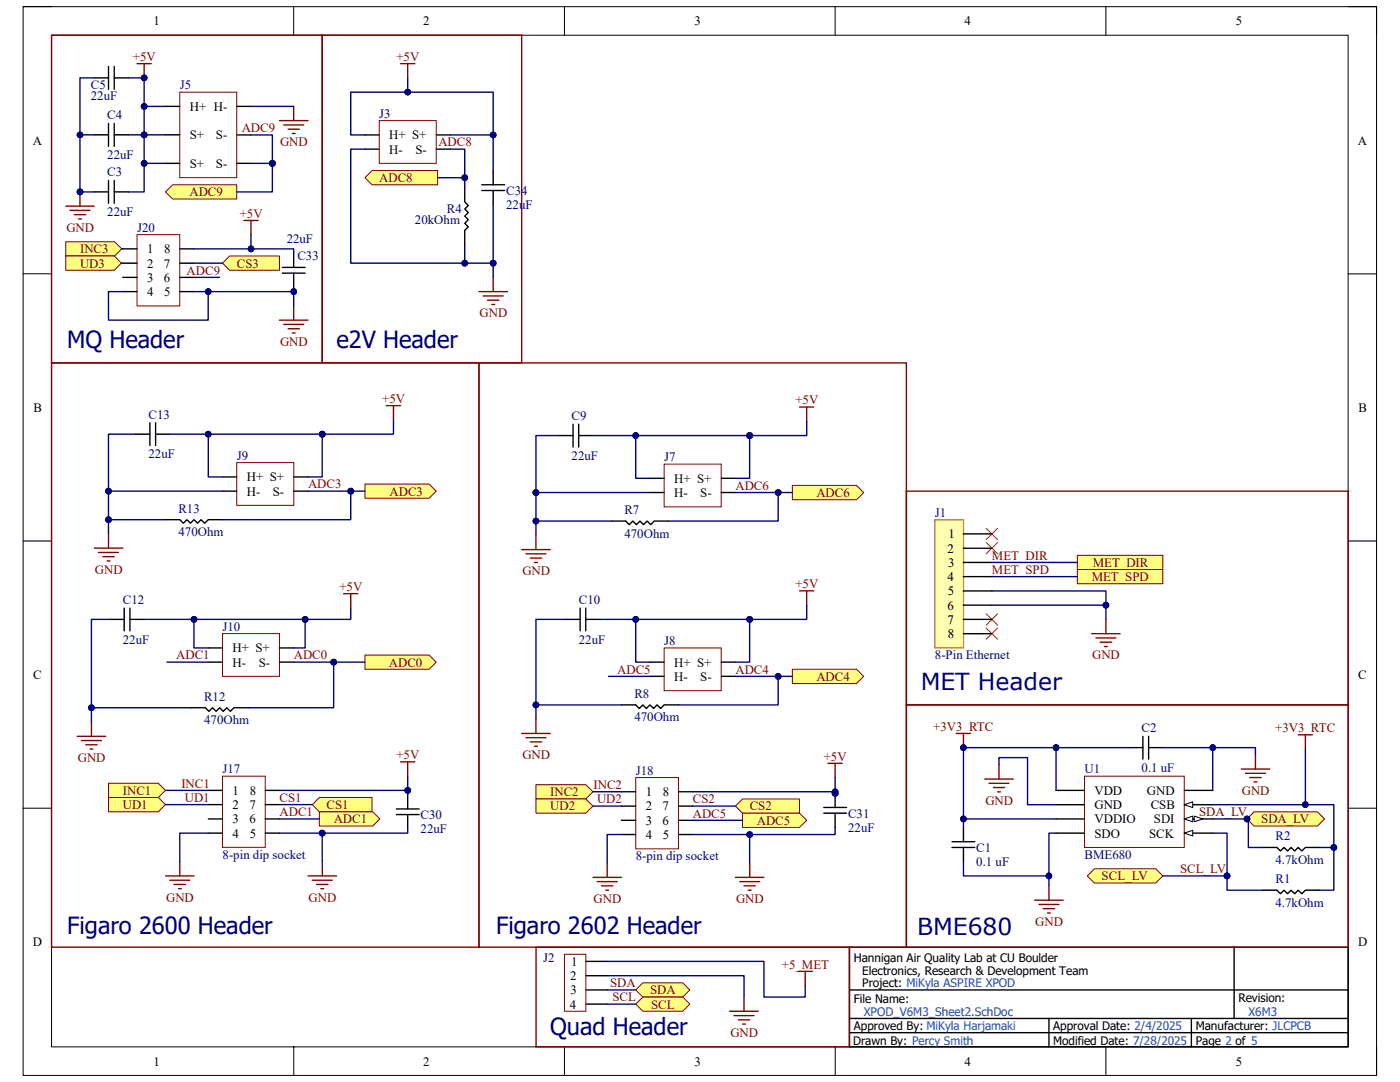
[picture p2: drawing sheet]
<svg xmlns="http://www.w3.org/2000/svg" width="279mm" height="216mm" viewBox="0 0 279 216" stroke-linecap="round" stroke-linejoin="round" font-family="sans-serif">
<path d="M4.6 1.3h270.1v213.3h-270.1z" fill="none" stroke="#000" stroke-width=".2"/>
<path d="M10.3 7h258.7v201.9h-258.7z" fill="#fff"/>
<g fill="none" stroke="#000" stroke-width=".2">
<path d="M4.6 1.3h5.7M10.3 7h258.7v201.9h-258.7zM58.6 1.3v5.7M112.6 1.3v5.7M166.7 1.3v5.7M220.7 1.3v5.7M269 1.3h5.7v5.7M4.6 54.6h5.7M269 54.7h5.7M4.6 107.9h5.7M269 107.9h5.7M4.6 161.3h5.7"/>
<path d="M269 161.3h5.7M58.6 208.9v5.7M112.6 208.9v5.7M166.7 208.9v5.7M220.7 208.9v5.7M274.7 208.9v5.7"/>
</g>
<path d="M169.5 189h99.5v19.9h-99.5zM169.5 197.5h99.5M246.3 189v14.2M169.5 206.1h99.5M169.5 203.2h99.5M209.3 203.2v5.7M237.8 203.2v5.7" fill="none" stroke="#000" stroke-width=".28"/>
<path d="M215 110.8h17.1v2.8h-17.1z" fill="#ffff80"/>
<path d="M215 110.8h17.1v2.8h-17.1z" fill="none" stroke="#800000" stroke-width=".2"/>
<path d="M215 113.6h17.1v2.9h-17.1z" fill="#ffff80"/>
<path d="M215 113.6h17.1v2.9h-17.1zM216.4 154.9h19.9v14.2h-19.9z" fill="none" stroke="#800000" stroke-width=".2"/>
<path d="M180.9 98h88.1v42.7h-88.1zM217.9 126.4h5.6M218.7 127.3h4M219.6 128.1h2.2M220.4 129h.6M220.7 123.6v2.8" fill="none" stroke="#800000" stroke-width=".28"/>
<path d="M236.3 157.7h5.7M236.3 160.6h5.7" fill="none" stroke="#000" stroke-width=".28"/>
<path d="M236.3 160.6l1.7-.6v1.1z" fill="#f8fcff"/>
<path d="M236.3 160.6l1.7-.6v1.1z" fill="none" stroke="#000" stroke-width=".2"/>
<path d="M236.3 163.4h5.7" fill="none" stroke="#000" stroke-width=".28"/>
<path d="M236.3 163.4l1.7-.6v1.2z" fill="#f8fcff"/>
<path d="M236.3 163.4l1.7-.6v1.2z" fill="none" stroke="#000" stroke-width=".2"/>
<path d="M238.3 162.8l1.7 .6-1.7 .6z" fill="#f8fcff"/>
<path d="M238.3 162.8l1.7 .6-1.7 .6z" fill="none" stroke="#000" stroke-width=".2"/>
<path d="M236.3 166.2h5.7" fill="none" stroke="#000" stroke-width=".28"/>
<path d="M236.3 166.2l1.7-.5v1.1z" fill="#f8fcff"/>
<path d="M236.3 166.2l1.7-.5v1.1z" fill="none" stroke="#000" stroke-width=".2"/>
<g fill="none" stroke="#000" stroke-width=".28">
<path d="M210.8 157.7h5.6M225.3 149.2h2.8M228.1 146.9v4.6M229.2 146.9v4.6M229.2 149.2h2.9M190 168h4.5M190 169.1h4.5M192.3 165.1v2.9M192.3 169.1v2.8M210.8 166.2h5.6M210.8 163.4h5.6M210.8 160.6h5.6"/>
<path d="M252 169.1h2.8l.7 .7 .7-.7 .8 .7 .7-.7 .7 .7 .7-.7 .7 .7 .7-.7h2.9M252 177.6h2.8l.7 .7 .7-.7 .8 .7 .7-.7 .7 .7 .7-.7 .7 .7 .7-.7h2.9"/>
</g>
<g fill="none" stroke="#800000" stroke-width=".28">
<path d="M180.9 140.7h88.1v48.3h-88.1zM196.5 155.4h5.7M197.4 156.3h4M198.2 157.1h2.3M199.1 158h.6M199.4 152.6v2.8M247.7 153.5h5.7M248.6 154.3h3.9M249.4 155.2h2.3M250.3 156h.5M250.5 150.6v2.9M206.5 179.6h5.7"/>
<path d="M209.3 176.8v2.8M207.3 180.5h4M208.2 181.3h2.3M209 182.2h.6"/>
</g>
<path d="M250.3 162h12.6l1.5 1.4-1.5 1.4h-12.6l-1.4-1.4z" fill-rule="evenodd" fill="#ffff80"/>
<path d="M250.3 162h12.6l1.5 1.4-1.5 1.4h-12.6l-1.4-1.4z" fill="none" stroke="#800000" stroke-width=".2"/>
<circle cx="248.9" cy="163.4" r=".57" fill="#000080"/>
<circle cx="248.9" cy="163.4" r=".57" fill="none" stroke="#000080" stroke-width=".2"/>
<path d="M217 174.8l1.4-1.4h12.3l1.4 1.4-1.4 1.4h-12.3z" fill-rule="evenodd" fill="#ffff80"/>
<path d="M217 174.8l1.4-1.4h12.3l1.4 1.4-1.4 1.4h-12.3z" fill="none" stroke="#800000" stroke-width=".2"/>
<circle cx="244.9" cy="174.8" r=".57" fill="#000080"/>
<circle cx="244.9" cy="174.8" r=".57" fill="none" stroke="#000080" stroke-width=".2"/>
<path d="M64.3 7h39.8v65.4h-39.8zM95.6 58.2h5.7M96.4 59.1h4M97.3 59.9h2.3M98.4 55.4v2.8M98.1 60.7h.6" fill="none" stroke="#800000" stroke-width=".28"/>
<path d="M72.8 29.8h2.9M72.8 26.9h2.9M87.1 29.8h2.8M87.1 26.9h2.8M92.8 37.4v2.9l.7 .7-.7 .7 .7 .7-.7 .7 .7 .7-.7 .8 .7 .7-.7 .7v2.8M96.2 38h4.5M96.2 36.9h4.5M98.4 34v2.9M98.4 38v2.9" fill="none" stroke="#000" stroke-width=".28"/>
<path d="M75.7 24.1h11.4v8.5h-11.4z" fill="none" stroke="#800000" stroke-width=".2"/>
<path d="M72.8 35.5l1.5-1.5h13v2.9h-13z" fill-rule="evenodd" fill="#ffff80"/>
<path d="M72.8 35.5l1.5-1.5h13v2.9h-13zM47.2 92.3h11.4v8.5h-11.4zM44.4 126.4h11.4v8.6h-11.4zM44.4 154.9h8.5v14.2h-8.5z" fill="none" stroke="#800000" stroke-width=".2"/>
<path d="M10.3 72.4h85.3v116.6h-85.3zM95.6 72.4h85.3v116.6h-85.3z" fill="none" stroke="#800000" stroke-width=".28"/>
<g fill="none" stroke="#000" stroke-width=".28">
<path d="M44.4 98h2.8M44.4 95.2h2.8M58.6 98h2.9M58.6 95.2h2.9M41.6 132.1h2.8M41.6 129.3h2.8M55.8 132.1h2.8M55.8 129.3h2.8M41.6 157.7h2.8M52.9 157.7h2.9M41.6 160.5h2.8M41.6 163.4h2.8"/>
<path d="M41.6 166.2h2.8M52.9 160.5h2.9M52.9 163.4h2.9M52.9 166.2h2.9"/>
</g>
<path d="M72.8 130.7h12.8l1.5 1.4-1.5 1.4h-12.8z" fill-rule="evenodd" fill="#ffff80"/>
<path d="M72.8 130.7h12.8l1.5 1.4-1.5 1.4h-12.8z" fill="none" stroke="#800000" stroke-width=".2"/>
<path d="M21.7 156.3h9.9l1.4 1.4-1.4 1.4h-9.9z" fill-rule="evenodd" fill="#ffff80"/>
<path d="M21.7 156.3h9.9l1.4 1.4-1.4 1.4h-9.9z" fill="none" stroke="#800000" stroke-width=".2"/>
<path d="M21.7 159.1h9.9l1.4 1.4-1.4 1.5h-9.9z" fill-rule="evenodd" fill="#ffff80"/>
<path d="M21.7 159.1h9.9l1.4 1.4-1.4 1.5h-9.9z" fill="none" stroke="#800000" stroke-width=".2"/>
<path d="M63.7 159.1h10.6v2.9h-10.6l-1.4-1.5z" fill-rule="evenodd" fill="#ffff80"/>
<path d="M63.7 159.1h10.6v2.9h-10.6l-1.4-1.5z" fill="none" stroke="#800000" stroke-width=".2"/>
<path d="M63.7 162h10.7l1.4 1.4-1.4 1.4h-10.7z" fill-rule="evenodd" fill="#ffff80"/>
<path d="M63.7 162h10.7l1.4 1.4-1.4 1.4h-10.7z" fill="none" stroke="#800000" stroke-width=".2"/>
<path d="M72.8 96.6h12.8l1.5 1.4-1.5 1.4h-12.8z" fill-rule="evenodd" fill="#ffff80"/>
<path d="M72.8 96.6h12.8l1.5 1.4-1.5 1.4h-12.8zM132.5 92.6h11.4v8.5h-11.4zM132.5 129.3h11.4v8.5h-11.4zM126.9 155.2h8.5v14.2h-8.5z" fill="none" stroke="#800000" stroke-width=".2"/>
<g fill="none" stroke="#000" stroke-width=".28">
<path d="M27.1 86.6h2.8M29.9 84.3v4.6M31.1 84.3v4.6M31.1 86.6h2.8M129.7 98.3h2.8M129.7 95.4h2.8M143.9 98.3h2.9M143.9 95.4h2.9M33 103.7h2.9l.7 .7 .7-.7 .7 .7 .7-.7 .7 .7 .7-.7 .8 .7 .7-.7h2.8M21.9 123.6h2.9M24.8 121.3v4.6M25.9 121.3v4.6"/>
<path d="M25.9 123.6h2.9M129.7 135h2.8M129.7 132.1h2.8M143.9 135h2.9M143.9 132.1h2.9M38.1 141.2h2.9l.7 .7 .7-.7 .7 .7 .7-.7 .8 .7 .7-.7 .7 .7 .7-.7h2.8M81.4 158.6v2.8M124 158h2.9M135.4 158h2.8M79.1 162.5h4.6M79.1 161.4h4.6M81.4 162.5v2.9"/>
<path d="M124 160.8h2.9M124 163.7h2.9M124 166.5h2.9M135.4 160.8h2.8M135.4 163.7h2.8M135.4 166.5h2.8"/>
</g>
<g fill="none" stroke="#800000" stroke-width=".28">
<path d="M18.8 109.4h5.7M19.7 110.2h3.9M20.5 111.1h2.3M21.4 111.9h.5M21.7 106.5v2.9M15.4 146.9h5.7M16.3 147.8h3.9M17.1 148.6h2.3M18 149.5h.5M18.2 144.1v2.8M33 174.8h5.7M33.9 175.6h4"/>
<path d="M34.7 176.5h2.3M35.6 177.3h.6M35.9 171.9v2.9M61.5 174.8h5.7M62.3 175.6h4M63.2 176.5h2.2M64 177.3h.6M64.3 171.9v2.9"/>
</g>
<path d="M158.1 133.5h12.8l1.5 1.5-1.5 1.4h-12.8z" fill-rule="evenodd" fill="#ffff80"/>
<path d="M158.1 133.5h12.8l1.5 1.5-1.5 1.4h-12.8z" fill="none" stroke="#800000" stroke-width=".2"/>
<path d="M107 156.6h9.9l1.4 1.4-1.4 1.4h-9.9z" fill-rule="evenodd" fill="#ffff80"/>
<path d="M107 156.6h9.9l1.4 1.4-1.4 1.4h-9.9z" fill="none" stroke="#800000" stroke-width=".2"/>
<path d="M107 159.4h9.9l1.4 1.4-1.4 1.5h-9.9z" fill-rule="evenodd" fill="#ffff80"/>
<path d="M107 159.4h9.9l1.4 1.4-1.4 1.5h-9.9z" fill="none" stroke="#800000" stroke-width=".2"/>
<path d="M146.8 160.8l1.4-1.4h11.4v2.9h-11.4z" fill-rule="evenodd" fill="#ffff80"/>
<path d="M146.8 160.8l1.4-1.4h11.4v2.9h-11.4z" fill="none" stroke="#800000" stroke-width=".2"/>
<path d="M148.2 162.3h11.4l1.4 1.4-1.4 1.4h-11.4z" fill-rule="evenodd" fill="#ffff80"/>
<path d="M148.2 162.3h11.4l1.4 1.4-1.4 1.4h-11.4z" fill="none" stroke="#800000" stroke-width=".2"/>
<path d="M158.1 96.9h12.8l1.5 1.4-1.5 1.4h-12.8z" fill-rule="evenodd" fill="#ffff80"/>
<path d="M158.1 96.9h12.8l1.5 1.4-1.5 1.4h-12.8z" fill="none" stroke="#800000" stroke-width=".2"/>
<path d="M111.5 86.9h2.9M114.4 84.6v4.6M115.5 84.6v4.6M115.5 86.9h2.8M122 104h2.9l.7 .7 .7-.7 .7 .7 .7-.7 .7 .7 .7-.7 .8 .7 .7-.7h2.8M112.9 123.6h2.9M115.8 121.3v4.6M116.9 121.3v4.6M116.9 123.6h2.9M124 140.7h2.9l.7 .7 .7-.7 .7 .7 .7-.7 .7 .7 .7-.7 .7 .7 .7-.7h2.9" fill="none" stroke="#000" stroke-width=".28"/>
<path d="M104.1 109.7h5.7M105 110.5h3.9M105.8 111.4h2.3M106.7 112.2h.6M107 106.8v2.9M104.1 146.3h5.7M105 147.2h3.9M105.8 148h2.3M106.7 148.9h.6M107 143.5v2.8" fill="none" stroke="#800000" stroke-width=".28"/>
<circle cx="166.7" cy="158.3" r=".57" fill="#000080"/>
<circle cx="166.7" cy="158.3" r=".57" fill="none" stroke="#000080" stroke-width=".2"/>
<path d="M166.7 158.3v2.8M164.4 162.3h4.6M164.4 161.1h4.6M166.7 162.3v2.8" fill="none" stroke="#000" stroke-width=".28"/>
<circle cx="166.7" cy="158.3" r=".57" fill="#000080"/>
<circle cx="166.7" cy="158.3" r=".57" fill="none" stroke="#000080" stroke-width=".2"/>
<g fill="none" stroke="#800000" stroke-width=".28">
<path d="M190.8 146.3h2.9M192.3 146.3v2.9M259.1 146.6h2.8M260.5 146.6v2.9M118.3 175.1h5.7M119.2 175.9h4M120 176.8h2.3M120.9 177.6h.6M121.2 172.2v2.9M146.8 175.1h5.7M147.6 175.9h4M148.5 176.8h2.2"/>
<path d="M149.3 177.6h.6M149.6 172.2v2.9M107 189h62.5v19.9h-62.5zM148.5 198.9v2.9M159.3 193.8h2.8M160.7 193.8v2.9M145.6 201.8h5.7M146.5 202.6h4M147.3 203.5h2.3M148.2 204.3h.6"/>
</g>
<path d="M116.9 191.8h4.3M116.9 194.7h4.3M116.9 197.5h4.3M116.9 200.4h4.3" fill="none" stroke="#000" stroke-width=".28"/>
<path d="M112.6 190.4h4.3v11.4h-4.3z" fill="none" stroke="#800000" stroke-width=".2"/>
<circle cx="192.3" cy="149.2" r=".57" fill="#000080"/>
<circle cx="192.3" cy="149.2" r=".57" fill="none" stroke="#000080" stroke-width=".2"/>
<g fill="none" stroke="#800000" stroke-width=".28">
<path d="M10.3 7h54v65.4h-54zM79.9 12.7h2.9M81.4 12.7v2.8M16 38.3v2.8M13.1 41.1h5.7M14 42h3.9M14.8 42.8h2.3M15.7 43.7h.6M77.1 80.9h2.8M78.5 80.9v2.9M68.6 118.5h2.8M70 118.5v2.8"/>
<path d="M159.6 117.9h2.8M161 117.9v2.9M79.9 152h2.9M81.4 152v2.9M165.2 152.3h2.9M166.7 152.3v2.9"/>
</g>
<g fill="none" stroke="#000" stroke-width=".28">
<path d="M18.8 15.5h2.9M21.7 13.3v4.5M22.8 13.3v4.5M22.8 15.5h2.8M18.8 26.9h2.9M18.8 38.3h2.9M21.7 24.6v4.6M21.7 36v4.6M22.8 26.9h2.8M22.8 24.6v4.6M22.8 36v4.6M22.8 38.3h2.8"/>
<path d="M33 21.2h2.9M33 26.9h2.9M33 32.6h2.9M47.2 21.2h2.9M47.2 32.6h2.9M47.2 26.9h2.9"/>
</g>
<path d="M35.9 18.4h11.3v17.1h-11.3z" fill="none" stroke="#800000" stroke-width=".2"/>
<circle cx="16" cy="38.3" r=".57" fill="#000080"/>
<circle cx="16" cy="38.3" r=".57" fill="none" stroke="#000080" stroke-width=".2"/>
<path d="M33 38.3l1.5-1.4h12.7v2.8h-12.7z" fill-rule="evenodd" fill="#ffff80"/>
<path d="M33 38.3l1.5-1.4h12.7v2.8h-12.7z" fill="none" stroke="#800000" stroke-width=".2"/>
<path d="M27.3 12.7h2.9M28.8 12.7v2.8M55.8 24.1h5.7M56.6 24.9h4M57.5 25.8h2.3M58.3 26.6h.6M58.6 21.2v2.9" fill="none" stroke="#800000" stroke-width=".28"/>
<circle cx="28.8" cy="15.5" r=".57" fill="#000080"/>
<circle cx="28.8" cy="15.5" r=".57" fill="none" stroke="#000080" stroke-width=".2"/>
<path d="M27.3 46.8h8.6v14.2h-8.6z" fill="none" stroke="#800000" stroke-width=".2"/>
<path d="M24.5 49.7h2.8M24.5 52.5h2.8M24.5 55.4h2.8M24.5 58.2h2.8M35.9 49.7h2.8M35.9 52.5h2.8M35.9 55.4h2.8M35.9 58.2h2.8" fill="none" stroke="#000" stroke-width=".28"/>
<path d="M55.8 63.9h5.7M56.6 64.7h4M57.5 65.6h2.3M58.3 66.4h.6M58.6 61v2.9" fill="none" stroke="#800000" stroke-width=".28"/>
<path d="M45.8 51.1h10v2.8h-10l-1.4-1.4z" fill-rule="evenodd" fill="#ffff80"/>
<path d="M45.8 51.1h10v2.8h-10l-1.4-1.4z" fill="none" stroke="#800000" stroke-width=".2"/>
<path d="M13.1 48.2h9.8l1.4 1.5-1.4 1.4h-9.8z" fill-rule="evenodd" fill="#ffff80"/>
<path d="M13.1 48.2h9.8l1.4 1.5-1.4 1.4h-9.8z" fill="none" stroke="#800000" stroke-width=".2"/>
<path d="M13.1 51.1h9.7l1.4 1.4-1.4 1.4h-9.7z" fill-rule="evenodd" fill="#ffff80"/>
<path d="M13.1 51.1h9.7l1.4 1.4-1.4 1.4h-9.7z" fill="none" stroke="#800000" stroke-width=".2"/>
<path d="M48.7 44h2.8M50.1 44v2.8M159.6 81.2h2.8M161 81.2v2.9" fill="none" stroke="#800000" stroke-width=".28"/>
<path d="M56.3 53.4h4.6M56.3 54.5h4.6M58.6 50.5v2.9M58.6 54.5v2.8" fill="none" stroke="#000" stroke-width=".28"/>
<path d="M196.8 105.4l2.3 2.3M196.8 108.2l2.3 2.3M199.1 105.4l-2.3 2.3M199.1 108.2l-2.3 2.3M196.8 125.3l2.3 2.3M196.8 122.5l2.3 2.2M199.1 125.3l-2.3 2.3M199.1 122.5l-2.3 2.2" fill="none" stroke="#f00" stroke-width=".2"/>
<path d="M186.6 103.7h5.7v25.6h-5.7z" fill="#ffffb0"/>
<path d="M186.6 103.7h5.7v25.6h-5.7z" fill="none" stroke="#bf9000" stroke-width=".28"/>
<path d="M192.3 106.5h5.7M192.3 109.4h5.7M192.3 112.2h5.7M192.3 115.1h5.7M192.3 117.9h5.7M192.3 120.8h5.7M192.3 123.6h5.7M192.3 126.4h5.7" fill="none" stroke="#000" stroke-width=".28"/>
<path d="M126.9 197.5l1.4-1.4h7.9l1.5 1.4-1.5 1.4h-7.9z" fill-rule="evenodd" fill="#ffff80"/>
<path d="M126.9 197.5l1.4-1.4h7.9l1.5 1.4-1.5 1.4h-7.9z" fill="none" stroke="#800000" stroke-width=".2"/>
<path d="M126.9 200.4l1.4-1.5h7.9l1.5 1.5-1.5 1.4h-7.9z" fill-rule="evenodd" fill="#ffff80"/>
<path d="M126.9 200.4l1.4-1.5h7.9l1.5 1.5-1.5 1.4h-7.9z" fill="none" stroke="#800000" stroke-width=".2"/>
<path d="M64.3 86.6v8.6h-2.8M33.3 132.1h8.3" fill="none" stroke="#000080" stroke-width=".28"/>
<circle cx="64.3" cy="86.6" r=".57" fill="#000080"/>
<circle cx="64.3" cy="86.6" r=".57" fill="none" stroke="#000080" stroke-width=".2"/>
<path d="M64.3 86.6h-22.7v8.6h2.8" fill="none" stroke="#000080" stroke-width=".28"/>
<circle cx="41.6" cy="86.6" r=".57" fill="#000080"/>
<circle cx="41.6" cy="86.6" r=".57" fill="none" stroke="#000080" stroke-width=".2"/>
<circle cx="64.3" cy="86.6" r=".57" fill="#000080"/>
<circle cx="64.3" cy="86.6" r=".57" fill="none" stroke="#000080" stroke-width=".2"/>
<path d="M41.6 129.3h-2.9v-5.7h22.2v5.7h-2.3" fill="none" stroke="#000080" stroke-width=".28"/>
<circle cx="60.9" cy="123.6" r=".57" fill="#000080"/>
<circle cx="60.9" cy="123.6" r=".57" fill="none" stroke="#000080" stroke-width=".2"/>
<circle cx="38.7" cy="123.6" r=".57" fill="#000080"/>
<circle cx="38.7" cy="123.6" r=".57" fill="none" stroke="#000080" stroke-width=".2"/>
<path d="M38.1 141.2h-19.9v2.9" fill="none" stroke="#000080" stroke-width=".28"/>
<circle cx="18.2" cy="141.2" r=".57" fill="#000080"/>
<circle cx="18.2" cy="141.2" r=".57" fill="none" stroke="#000080" stroke-width=".2"/>
<path d="M33 157.7h8.6M33 160.5h8.6M41.6 166.2h-5.7v5.7M55.8 166.2h8.5v5.7" fill="none" stroke="#000080" stroke-width=".28"/>
<circle cx="64.3" cy="166.2" r=".57" fill="#000080"/>
<circle cx="64.3" cy="166.2" r=".57" fill="none" stroke="#000080" stroke-width=".2"/>
<path d="M149.6 86.9v8.5h-2.8M121.5 135h8.2M55.8 163.4h7.9M55.8 160.5h6.5" fill="none" stroke="#000080" stroke-width=".28"/>
<circle cx="149.6" cy="86.9" r=".57" fill="#000080"/>
<circle cx="149.6" cy="86.9" r=".57" fill="none" stroke="#000080" stroke-width=".2"/>
<path d="M149.6 86.9h-22.7v8.5h2.8" fill="none" stroke="#000080" stroke-width=".28"/>
<circle cx="126.9" cy="86.9" r=".57" fill="#000080"/>
<circle cx="126.9" cy="86.9" r=".57" fill="none" stroke="#000080" stroke-width=".2"/>
<circle cx="149.6" cy="86.9" r=".57" fill="#000080"/>
<circle cx="149.6" cy="86.9" r=".57" fill="none" stroke="#000080" stroke-width=".2"/>
<path d="M129.7 132.1h-2.8v-8.5h22.7v8.5h-2.8" fill="none" stroke="#000080" stroke-width=".28"/>
<circle cx="149.6" cy="123.6" r=".57" fill="#000080"/>
<circle cx="149.6" cy="123.6" r=".57" fill="none" stroke="#000080" stroke-width=".2"/>
<circle cx="126.9" cy="123.6" r=".57" fill="#000080"/>
<circle cx="126.9" cy="123.6" r=".57" fill="none" stroke="#000080" stroke-width=".2"/>
<path d="M119.8 123.6h7.1" fill="none" stroke="#000080" stroke-width=".28"/>
<circle cx="126.9" cy="123.6" r=".57" fill="#000080"/>
<circle cx="126.9" cy="123.6" r=".57" fill="none" stroke="#000080" stroke-width=".2"/>
<path d="M118.3 158h5.7M118.3 160.8h5.7M124 166.5h-2.8v5.7M138.2 166.5h11.4v5.7" fill="none" stroke="#000080" stroke-width=".28"/>
<circle cx="149.6" cy="166.5" r=".57" fill="#000080"/>
<circle cx="149.6" cy="166.5" r=".57" fill="none" stroke="#000080" stroke-width=".2"/>
<path d="M138.2 158h28.5v.6M138.2 160.8h8.6M138.2 163.7h10" fill="none" stroke="#000080" stroke-width=".28"/>
<circle cx="166.7" cy="158.3" r=".57" fill="#000080"/>
<circle cx="166.7" cy="158.3" r=".57" fill="none" stroke="#000080" stroke-width=".2"/>
<circle cx="166.7" cy="158" r=".57" fill="#000080"/>
<circle cx="166.7" cy="158" r=".57" fill="none" stroke="#000080" stroke-width=".2"/>
<path d="M146.8 135h8.5" fill="none" stroke="#000080" stroke-width=".28"/>
<circle cx="155.3" cy="135" r=".57" fill="#000080"/>
<circle cx="155.3" cy="135" r=".57" fill="none" stroke="#000080" stroke-width=".2"/>
<path d="M158.1 135h-2.8v5.7h-19.9" fill="none" stroke="#000080" stroke-width=".28"/>
<circle cx="155.3" cy="135" r=".57" fill="#000080"/>
<circle cx="155.3" cy="135" r=".57" fill="none" stroke="#000080" stroke-width=".2"/>
<path d="M161 120.8v2.8h-11.4M121.2 194.7h27.3v4.2M121.2 191.8h31.3v7.1h8.2v-2.2M121.2 197.5h5.7M121.2 200.4h5.7" fill="none" stroke="#000080" stroke-width=".28"/>
<circle cx="149.6" cy="123.6" r=".57" fill="#000080"/>
<circle cx="149.6" cy="123.6" r=".57" fill="none" stroke="#000080" stroke-width=".2"/>
<path d="M166.7 155.2v2.8" fill="none" stroke="#000080" stroke-width=".28"/>
<circle cx="166.7" cy="158" r=".57" fill="#000080"/>
<circle cx="166.7" cy="158" r=".57" fill="none" stroke="#000080" stroke-width=".2"/>
<path d="M107 140.7h17" fill="none" stroke="#000080" stroke-width=".28"/>
<circle cx="107" cy="140.7" r=".57" fill="#000080"/>
<circle cx="107" cy="140.7" r=".57" fill="none" stroke="#000080" stroke-width=".2"/>
<path d="M78.5 83.8v2.8h-14.2" fill="none" stroke="#000080" stroke-width=".28"/>
<circle cx="64.3" cy="86.6" r=".57" fill="#000080"/>
<circle cx="64.3" cy="86.6" r=".57" fill="none" stroke="#000080" stroke-width=".2"/>
<path d="M70 121.3v2.3h-9.1" fill="none" stroke="#000080" stroke-width=".28"/>
<circle cx="60.9" cy="123.6" r=".57" fill="#000080"/>
<circle cx="60.9" cy="123.6" r=".57" fill="none" stroke="#000080" stroke-width=".2"/>
<path d="M55.8 157.7h25.6" fill="none" stroke="#000080" stroke-width=".28"/>
<circle cx="81.4" cy="157.7" r=".57" fill="#000080"/>
<circle cx="81.4" cy="157.7" r=".57" fill="none" stroke="#000080" stroke-width=".2"/>
<path d="M28.8 123.6h9.9" fill="none" stroke="#000080" stroke-width=".28"/>
<circle cx="38.7" cy="123.6" r=".57" fill="#000080"/>
<circle cx="38.7" cy="123.6" r=".57" fill="none" stroke="#000080" stroke-width=".2"/>
<path d="M28.8 32.6h4.2M50.1 21.2h8.5" fill="none" stroke="#000080" stroke-width=".28"/>
<circle cx="28.8" cy="32.6" r=".57" fill="#000080"/>
<circle cx="28.8" cy="32.6" r=".57" fill="none" stroke="#000080" stroke-width=".2"/>
<path d="M28.8 26.9h4.2" fill="none" stroke="#000080" stroke-width=".28"/>
<circle cx="28.8" cy="26.9" r=".57" fill="#000080"/>
<circle cx="28.8" cy="26.9" r=".57" fill="none" stroke="#000080" stroke-width=".2"/>
<path d="M28.8 21.2h4.2" fill="none" stroke="#000080" stroke-width=".28"/>
<circle cx="28.8" cy="21.2" r=".57" fill="#000080"/>
<circle cx="28.8" cy="21.2" r=".57" fill="none" stroke="#000080" stroke-width=".2"/>
<path d="M16 26.9h2.8" fill="none" stroke="#000080" stroke-width=".28"/>
<circle cx="16" cy="26.9" r=".56" fill="#000080"/>
<circle cx="16" cy="26.9" r=".56" fill="none" stroke="#000080" stroke-width=".2"/>
<path d="M16 38.3h2.8" fill="none" stroke="#000080" stroke-width=".28"/>
<circle cx="16" cy="38.3" r=".57" fill="#000080"/>
<circle cx="16" cy="38.3" r=".57" fill="none" stroke="#000080" stroke-width=".2"/>
<path d="M50.1 32.6h4.3" fill="none" stroke="#000080" stroke-width=".28"/>
<circle cx="54.4" cy="32.6" r=".57" fill="#000080"/>
<circle cx="54.4" cy="32.6" r=".57" fill="none" stroke="#000080" stroke-width=".2"/>
<path d="M24.2 52.5h.3M24.5 58.2h-2.8v5.7h19.9v-5.7M38.7 52.5h5.7" fill="none" stroke="#000080" stroke-width=".28"/>
<circle cx="41.6" cy="58.2" r=".57" fill="#000080"/>
<circle cx="41.6" cy="58.2" r=".57" fill="none" stroke="#000080" stroke-width=".2"/>
<path d="M58.6 57.3v.9" fill="none" stroke="#000080" stroke-width=".28"/>
<circle cx="58.6" cy="58.2" r=".57" fill="#000080"/>
<circle cx="58.6" cy="58.2" r=".57" fill="none" stroke="#000080" stroke-width=".2"/>
<path d="M50.1 46.8v2.9" fill="none" stroke="#000080" stroke-width=".28"/>
<circle cx="50.1" cy="49.7" r=".57" fill="#000080"/>
<circle cx="50.1" cy="49.7" r=".57" fill="none" stroke="#000080" stroke-width=".2"/>
<path d="M89.9 26.9h8.5" fill="none" stroke="#000080" stroke-width=".28"/>
<circle cx="98.4" cy="26.9" r=".57" fill="#000080"/>
<circle cx="98.4" cy="26.9" r=".57" fill="none" stroke="#000080" stroke-width=".2"/>
<path d="M81.4 15.5v2.9" fill="none" stroke="#000080" stroke-width=".28"/>
<circle cx="81.4" cy="18.4" r=".57" fill="#000080"/>
<circle cx="81.4" cy="18.4" r=".57" fill="none" stroke="#000080" stroke-width=".2"/>
<path d="M72.8 26.9h-2.8v-8.5h28.4v15.6" fill="none" stroke="#000080" stroke-width=".28"/>
<circle cx="98.4" cy="26.9" r=".57" fill="#000080"/>
<circle cx="98.4" cy="26.9" r=".57" fill="none" stroke="#000080" stroke-width=".2"/>
<circle cx="81.4" cy="18.4" r=".57" fill="#000080"/>
<circle cx="81.4" cy="18.4" r=".57" fill="none" stroke="#000080" stroke-width=".2"/>
<path d="M18.8 15.5h-2.8v22.8" fill="none" stroke="#000080" stroke-width=".28"/>
<circle cx="16" cy="26.9" r=".56" fill="#000080"/>
<circle cx="16" cy="26.9" r=".56" fill="none" stroke="#000080" stroke-width=".2"/>
<circle cx="16" cy="38.3" r=".57" fill="#000080"/>
<circle cx="16" cy="38.3" r=".57" fill="none" stroke="#000080" stroke-width=".2"/>
<path d="M38.7 55.4h5.1M38.7 58.2h19.9v2.8" fill="none" stroke="#000080" stroke-width=".28"/>
<circle cx="41.6" cy="58.2" r=".57" fill="#000080"/>
<circle cx="41.6" cy="58.2" r=".57" fill="none" stroke="#000080" stroke-width=".2"/>
<circle cx="58.6" cy="58.2" r=".57" fill="#000080"/>
<circle cx="58.6" cy="58.2" r=".57" fill="none" stroke="#000080" stroke-width=".2"/>
<path d="M263.4 169.1h2.8" fill="none" stroke="#000080" stroke-width=".28"/>
<circle cx="266.2" cy="169.1" r=".57" fill="#000080"/>
<circle cx="266.2" cy="169.1" r=".57" fill="none" stroke="#000080" stroke-width=".2"/>
<path d="M242 160.6h24.2v17h-2.8" fill="none" stroke="#000080" stroke-width=".28"/>
<circle cx="260.5" cy="160.6" r=".56" fill="#000080"/>
<circle cx="260.5" cy="160.6" r=".56" fill="none" stroke="#000080" stroke-width=".2"/>
<circle cx="266.2" cy="169.1" r=".57" fill="#000080"/>
<circle cx="266.2" cy="169.1" r=".57" fill="none" stroke="#000080" stroke-width=".2"/>
<path d="M54.4 32.6v5.7h-7.2" fill="none" stroke="#000080" stroke-width=".28"/>
<circle cx="54.4" cy="32.6" r=".57" fill="#000080"/>
<circle cx="54.4" cy="32.6" r=".57" fill="none" stroke="#000080" stroke-width=".2"/>
<path d="M87.3 35.5h5.5v1.9" fill="none" stroke="#000080" stroke-width=".28"/>
<circle cx="92.7" cy="35.5" r=".57" fill="#000080"/>
<circle cx="92.7" cy="35.5" r=".57" fill="none" stroke="#000080" stroke-width=".2"/>
<path d="M72.8 29.8h-2.8v22.7h22.8v-3.7" fill="none" stroke="#000080" stroke-width=".28"/>
<circle cx="92.7" cy="52.5" r=".57" fill="#000080"/>
<circle cx="92.7" cy="52.5" r=".57" fill="none" stroke="#000080" stroke-width=".2"/>
<path d="M98.4 52.5v2.9" fill="none" stroke="#000080" stroke-width=".28"/>
<circle cx="98.4" cy="52.5" r=".57" fill="#000080"/>
<circle cx="98.4" cy="52.5" r=".57" fill="none" stroke="#000080" stroke-width=".2"/>
<path d="M50.1 26.9h4.3v5.7" fill="none" stroke="#000080" stroke-width=".28"/>
<circle cx="54.4" cy="32.6" r=".57" fill="#000080"/>
<circle cx="54.4" cy="32.6" r=".57" fill="none" stroke="#000080" stroke-width=".2"/>
<path d="M89.9 29.8h2.9v5.7" fill="none" stroke="#000080" stroke-width=".28"/>
<circle cx="92.7" cy="35.5" r=".57" fill="#000080"/>
<circle cx="92.7" cy="35.5" r=".57" fill="none" stroke="#000080" stroke-width=".2"/>
<path d="M58.6 132.1h8" fill="none" stroke="#000080" stroke-width=".28"/>
<circle cx="66.6" cy="132.1" r=".57" fill="#000080"/>
<circle cx="66.6" cy="132.1" r=".57" fill="none" stroke="#000080" stroke-width=".2"/>
<path d="M72.8 132.1h-6.2v9.1h-17.1" fill="none" stroke="#000080" stroke-width=".28"/>
<circle cx="66.6" cy="132.1" r=".57" fill="#000080"/>
<circle cx="66.6" cy="132.1" r=".57" fill="none" stroke="#000080" stroke-width=".2"/>
<path d="M107 98.3h22.7" fill="none" stroke="#000080" stroke-width=".28"/>
<circle cx="106.9" cy="98.3" r=".57" fill="#000080"/>
<circle cx="106.9" cy="98.3" r=".57" fill="none" stroke="#000080" stroke-width=".2"/>
<path d="M155.3 98.3h2.8" fill="none" stroke="#000080" stroke-width=".28"/>
<circle cx="155.3" cy="98.3" r=".57" fill="#000080"/>
<circle cx="155.3" cy="98.3" r=".57" fill="none" stroke="#000080" stroke-width=".2"/>
<path d="M146.8 98.3h8.5v5.7h-21.9" fill="none" stroke="#000080" stroke-width=".28"/>
<circle cx="155.3" cy="98.3" r=".57" fill="#000080"/>
<circle cx="155.3" cy="98.3" r=".57" fill="none" stroke="#000080" stroke-width=".2"/>
<path d="M161 84.1v2.8h-11.4" fill="none" stroke="#000080" stroke-width=".28"/>
<circle cx="149.6" cy="86.9" r=".57" fill="#000080"/>
<circle cx="149.6" cy="86.9" r=".57" fill="none" stroke="#000080" stroke-width=".2"/>
<path d="M107 104h15" fill="none" stroke="#000080" stroke-width=".28"/>
<circle cx="107" cy="104" r=".57" fill="#000080"/>
<circle cx="107" cy="104" r=".57" fill="none" stroke="#000080" stroke-width=".2"/>
<path d="M107 98.3v8.5" fill="none" stroke="#000080" stroke-width=".28"/>
<circle cx="107" cy="104" r=".57" fill="#000080"/>
<circle cx="107" cy="104" r=".57" fill="none" stroke="#000080" stroke-width=".2"/>
<circle cx="106.9" cy="98.3" r=".57" fill="#000080"/>
<circle cx="106.9" cy="98.3" r=".57" fill="none" stroke="#000080" stroke-width=".2"/>
<path d="M21.7 98h22.7" fill="none" stroke="#000080" stroke-width=".28"/>
<circle cx="21.7" cy="98" r=".57" fill="#000080"/>
<circle cx="21.7" cy="98" r=".57" fill="none" stroke="#000080" stroke-width=".2"/>
<path d="M72.8 98h-2.8v5.7h-25.6" fill="none" stroke="#000080" stroke-width=".28"/>
<circle cx="70" cy="98" r=".57" fill="#000080"/>
<circle cx="70" cy="98" r=".57" fill="none" stroke="#000080" stroke-width=".2"/>
<path d="M61.5 98h8.5" fill="none" stroke="#000080" stroke-width=".28"/>
<circle cx="70" cy="98" r=".57" fill="#000080"/>
<circle cx="70" cy="98" r=".57" fill="none" stroke="#000080" stroke-width=".2"/>
<path d="M21.7 103.7h11.3" fill="none" stroke="#000080" stroke-width=".28"/>
<circle cx="21.7" cy="103.7" r=".57" fill="#000080"/>
<circle cx="21.7" cy="103.7" r=".57" fill="none" stroke="#000080" stroke-width=".2"/>
<path d="M242 149.2v8.5" fill="none" stroke="#000080" stroke-width=".28"/>
<circle cx="242" cy="149.2" r=".57" fill="#000080"/>
<circle cx="242" cy="149.2" r=".57" fill="none" stroke="#000080" stroke-width=".2"/>
<path d="M210.8 149.2v8.5" fill="none" stroke="#000080" stroke-width=".28"/>
<circle cx="210.8" cy="149.2" r=".57" fill="#000080"/>
<circle cx="210.8" cy="149.2" r=".57" fill="none" stroke="#000080" stroke-width=".2"/>
<path d="M199.4 152.6v-1.4h5.7v9.4h5.7M210.8 166.2h-1.5v8.6" fill="none" stroke="#000080" stroke-width=".28"/>
<circle cx="209.3" cy="174.8" r=".57" fill="#000080"/>
<circle cx="209.3" cy="174.8" r=".57" fill="none" stroke="#000080" stroke-width=".2"/>
<path d="M192.3 171.9v2.9h17v2" fill="none" stroke="#000080" stroke-width=".28"/>
<circle cx="209.3" cy="174.8" r=".57" fill="#000080"/>
<circle cx="209.3" cy="174.8" r=".57" fill="none" stroke="#000080" stroke-width=".2"/>
<path d="M98.4 40.9v11.6h-5.6" fill="none" stroke="#000080" stroke-width=".28"/>
<circle cx="98.4" cy="52.5" r=".57" fill="#000080"/>
<circle cx="98.4" cy="52.5" r=".57" fill="none" stroke="#000080" stroke-width=".2"/>
<circle cx="92.7" cy="52.5" r=".57" fill="#000080"/>
<circle cx="92.7" cy="52.5" r=".57" fill="none" stroke="#000080" stroke-width=".2"/>
<path d="M111.5 86.9h-4.5v11.4" fill="none" stroke="#000080" stroke-width=".28"/>
<circle cx="106.9" cy="98.3" r=".57" fill="#000080"/>
<circle cx="106.9" cy="98.3" r=".57" fill="none" stroke="#000080" stroke-width=".2"/>
<path d="M118.3 86.9h8.6" fill="none" stroke="#000080" stroke-width=".28"/>
<circle cx="126.9" cy="86.9" r=".57" fill="#000080"/>
<circle cx="126.9" cy="86.9" r=".57" fill="none" stroke="#000080" stroke-width=".2"/>
<path d="M112.9 123.6h-5.9v19.9" fill="none" stroke="#000080" stroke-width=".28"/>
<circle cx="107" cy="140.7" r=".57" fill="#000080"/>
<circle cx="107" cy="140.7" r=".57" fill="none" stroke="#000080" stroke-width=".2"/>
<path d="M166.7 165.1v1.4h-17.1" fill="none" stroke="#000080" stroke-width=".28"/>
<circle cx="149.6" cy="166.5" r=".57" fill="#000080"/>
<circle cx="149.6" cy="166.5" r=".57" fill="none" stroke="#000080" stroke-width=".2"/>
<path d="M192.3 163.4v1.7" fill="none" stroke="#000080" stroke-width=".28"/>
<circle cx="192.3" cy="163.4" r=".57" fill="#000080"/>
<circle cx="192.3" cy="163.4" r=".57" fill="none" stroke="#000080" stroke-width=".2"/>
<path d="M225.3 149.2h-33v14.2h18.5" fill="none" stroke="#000080" stroke-width=".28"/>
<circle cx="192.3" cy="163.4" r=".57" fill="#000080"/>
<circle cx="192.3" cy="163.4" r=".57" fill="none" stroke="#000080" stroke-width=".2"/>
<circle cx="192.3" cy="149.2" r=".57" fill="#000080"/>
<circle cx="192.3" cy="149.2" r=".57" fill="none" stroke="#000080" stroke-width=".2"/>
<circle cx="210.8" cy="149.2" r=".57" fill="#000080"/>
<circle cx="210.8" cy="149.2" r=".57" fill="none" stroke="#000080" stroke-width=".2"/>
<path d="M232.1 149.2h18.4v1.4" fill="none" stroke="#000080" stroke-width=".28"/>
<circle cx="242" cy="149.2" r=".57" fill="#000080"/>
<circle cx="242" cy="149.2" r=".57" fill="none" stroke="#000080" stroke-width=".2"/>
<path d="M81.4 165.4v.8h-17.1" fill="none" stroke="#000080" stroke-width=".28"/>
<circle cx="64.3" cy="166.2" r=".57" fill="#000080"/>
<circle cx="64.3" cy="166.2" r=".57" fill="none" stroke="#000080" stroke-width=".2"/>
<path d="M21.9 123.6h-3.7v17.6" fill="none" stroke="#000080" stroke-width=".28"/>
<circle cx="18.2" cy="141.2" r=".57" fill="#000080"/>
<circle cx="18.2" cy="141.2" r=".57" fill="none" stroke="#000080" stroke-width=".2"/>
<path d="M27.1 86.6h-5.4v19.9" fill="none" stroke="#000080" stroke-width=".28"/>
<circle cx="21.7" cy="103.7" r=".57" fill="#000080"/>
<circle cx="21.7" cy="103.7" r=".57" fill="none" stroke="#000080" stroke-width=".2"/>
<circle cx="21.7" cy="98" r=".57" fill="#000080"/>
<circle cx="21.7" cy="98" r=".57" fill="none" stroke="#000080" stroke-width=".2"/>
<path d="M33.9 86.6h7.7" fill="none" stroke="#000080" stroke-width=".28"/>
<circle cx="41.6" cy="86.6" r=".57" fill="#000080"/>
<circle cx="41.6" cy="86.6" r=".57" fill="none" stroke="#000080" stroke-width=".2"/>
<path d="M38.7 49.7h19.9v.8" fill="none" stroke="#000080" stroke-width=".28"/>
<circle cx="50.1" cy="49.7" r=".57" fill="#000080"/>
<circle cx="50.1" cy="49.7" r=".57" fill="none" stroke="#000080" stroke-width=".2"/>
<path d="M25.6 26.9h3.2v11.4h-3.2" fill="none" stroke="#000080" stroke-width=".28"/>
<circle cx="28.8" cy="32.6" r=".57" fill="#000080"/>
<circle cx="28.8" cy="32.6" r=".57" fill="none" stroke="#000080" stroke-width=".2"/>
<circle cx="28.8" cy="26.9" r=".57" fill="#000080"/>
<circle cx="28.8" cy="26.9" r=".57" fill="none" stroke="#000080" stroke-width=".2"/>
<path d="M25.6 15.5h3.2v11.4" fill="none" stroke="#000080" stroke-width=".28"/>
<circle cx="28.8" cy="15.5" r=".57" fill="#000080"/>
<circle cx="28.8" cy="15.5" r=".57" fill="none" stroke="#000080" stroke-width=".2"/>
<circle cx="28.8" cy="21.2" r=".57" fill="#000080"/>
<circle cx="28.8" cy="21.2" r=".57" fill="none" stroke="#000080" stroke-width=".2"/>
<circle cx="28.8" cy="26.9" r=".57" fill="#000080"/>
<circle cx="28.8" cy="26.9" r=".57" fill="none" stroke="#000080" stroke-width=".2"/>
<path d="M81.4 154.9v3.7" fill="none" stroke="#000080" stroke-width=".28"/>
<circle cx="81.4" cy="157.7" r=".57" fill="#000080"/>
<circle cx="81.4" cy="157.7" r=".57" fill="none" stroke="#000080" stroke-width=".2"/>
<path d="M24.3 49.7h.2M198 117.9h22.7v2.9M198 115.1h17" fill="none" stroke="#000080" stroke-width=".28"/>
<circle cx="220.7" cy="120.8" r=".57" fill="#000080"/>
<circle cx="220.7" cy="120.8" r=".57" fill="none" stroke="#000080" stroke-width=".2"/>
<path d="M198 120.8h22.7v2.8" fill="none" stroke="#000080" stroke-width=".28"/>
<circle cx="220.7" cy="120.8" r=".57" fill="#000080"/>
<circle cx="220.7" cy="120.8" r=".57" fill="none" stroke="#000080" stroke-width=".2"/>
<path d="M198 112.2h17M260.5 149.5v11.1" fill="none" stroke="#000080" stroke-width=".28"/>
<circle cx="260.5" cy="160.6" r=".56" fill="#000080"/>
<circle cx="260.5" cy="160.6" r=".56" fill="none" stroke="#000080" stroke-width=".2"/>
<path d="M232.1 174.8h12.8" fill="none" stroke="#000080" stroke-width=".28"/>
<circle cx="244.9" cy="174.8" r=".57" fill="#000080"/>
<circle cx="244.9" cy="174.8" r=".57" fill="none" stroke="#000080" stroke-width=".2"/>
<path d="M242 166.2h2.9v11.4h7.1" fill="none" stroke="#000080" stroke-width=".28"/>
<circle cx="244.9" cy="174.8" r=".57" fill="#000080"/>
<circle cx="244.9" cy="174.8" r=".57" fill="none" stroke="#000080" stroke-width=".2"/>
<path d="M242 163.4h7.1v5.7h2.9" fill="none" stroke="#000080" stroke-width=".28"/>
<circle cx="248.9" cy="163.4" r=".57" fill="#000080"/>
<circle cx="248.9" cy="163.4" r=".57" fill="none" stroke="#000080" stroke-width=".2"/>
<g font-size="4.7" fill="#000080">
<text x="13.4" y="69.5">MQ Header</text>
<text x="67.2" y="69.5">e2V Header</text>
<text x="183.7" y="137.7">MET Header</text>
<text x="13.4" y="186.3">Figaro 2600 Header</text>
<text x="99" y="186.3">Figaro 2602 Header</text>
<text x="183" y="186.6">BME680</text>
<text x="109.8" y="206.5">Quad Header</text>
</g>
<g font-size="2.6">
<text x="30.6" y="5.1">1</text>
<text x="84.5" y="5.1">2</text>
<text x="138.6" y="5.1">3</text>
<text x="192.5" y="5.1">4</text>
<text x="246.6" y="5.1">5</text>
<text x="37.9" y="22.1">H+ H-</text>
<text x="6.5" y="28.9">A</text>
<text x="37.9" y="27.8">S+</text>
<text x="43.1" y="27.8">S-</text>
<text x="77.7" y="27.8">H+ S+</text>
<text x="271" y="28.9">A</text>
<text x="37.9" y="33.5">S+</text>
<text x="43.1" y="33.5">S-</text>
<text x="77.7" y="30.6">H-</text>
<text x="82.9" y="30.6">S-</text>
<text x="29.4" y="50.5">1</text>
<text x="29.4" y="53.4">2</text>
<text x="32.7" y="53.4">7</text>
<text x="32.8" y="50.5">8</text>
<text x="29.4" y="56.2">3</text>
<text x="29.4" y="59.1">4</text>
<text x="32.7" y="56.2">6</text>
<text x="32.8" y="59.1">5</text>
<text x="6.7" y="82.2">B</text>
<text x="271.1" y="82.2">B</text>
<text x="49.3" y="98.9">H-</text>
<text x="49.3" y="96">H+ S+</text>
<text x="54.5" y="98.9">S-</text>
<text x="134.6" y="99.2">H-</text>
<text x="134.6" y="96.3">H+ S+</text>
<text x="139.8" y="99.2">S-</text>
<text x="189.3" y="107.4">1</text>
<text x="189.1" y="110.3">2</text>
<text x="189.2" y="113.1">3</text>
<text x="189.1" y="116">4</text>
<text x="189.2" y="118.8">5</text>
<text x="189.1" y="121.6">6</text>
<text x="189.1" y="124.5">7</text>
<text x="46.4" y="130.2">H+ S+</text>
<text x="189.1" y="127.3">8</text>
<text x="6.6" y="135.5">C</text>
<text x="46.4" y="133">H-</text>
<text x="51.6" y="133">S-</text>
<text x="134.6" y="135.8">H-</text>
<text x="134.6" y="133">H+ S+</text>
<text x="139.8" y="135.8">S-</text>
<text x="271.1" y="135.5">C</text>
<text x="46.4" y="158.6">1</text>
<text x="46.4" y="161.4">2</text>
<text x="49.8" y="161.4">7</text>
<text x="49.8" y="158.6">8</text>
<text x="128.9" y="158.9">1</text>
<text x="128.9" y="161.7">2</text>
<text x="132.2" y="161.7">7</text>
<text x="132.3" y="158.9">8</text>
<text x="218.4" y="161.4">GND</text>
<text x="218.4" y="158.6">VDD</text>
<text x="228.9" y="158.6">GND</text>
<text x="229.7" y="161.4">CSB</text>
<text x="46.4" y="164.3">3</text>
<text x="46.4" y="167.1">4</text>
<text x="49.8" y="164.3">6</text>
<text x="49.8" y="167.1">5</text>
<text x="128.9" y="164.6">3</text>
<text x="128.9" y="167.4">4</text>
<text x="132.2" y="164.6">6</text>
<text x="132.3" y="167.4">5</text>
<text x="218.4" y="167.1">SDO</text>
<text x="218.4" y="164.3">VDDIO</text>
<text x="229.3" y="167.1">SCK</text>
<text x="230.3" y="164.3">SDI</text>
<text x="6.6" y="188.8">D</text>
<text x="271" y="188.8">D</text>
<text x="113.8" y="195.6">2</text>
<text x="114" y="192.7">1</text>
<text x="113.7" y="201.3">4</text>
<text x="113.9" y="198.4">3</text>
<text x="30.6" y="212.6">1</text>
<text x="84.5" y="212.6">2</text>
<text x="138.6" y="212.6">3</text>
<text x="192.5" y="212.6">4</text>
<text x="246.6" y="212.6">5</text>
</g>
<g font-size="2.6" fill="#000080">
<text x="18.1" y="17.8">C5</text>
<text x="35.9" y="17.8">J5</text>
<text x="18.1" y="20">22uF</text>
<text x="21.4" y="23.8">C4</text>
<text x="75.7" y="23.5">J3</text>
<text x="21.4" y="31.8">22uF</text>
<text x="21.4" y="35.2">C3</text>
<text x="101" y="38.9">C34</text>
<text x="101" y="41.7">22uF</text>
<text x="21.4" y="43.2">22uF</text>
<text x="27.4" y="46.3">J20</text>
<text x="82.8" y="44.7">20kOhm</text>
<text x="89.2" y="42.6">R4</text>
<text x="57.2" y="48.4">22uF</text>
<text x="59.4" y="52">C33</text>
<text x="29.6" y="83.5">C13</text>
<text x="114.1" y="83.8">C9</text>
<text x="29.6" y="91.5">22uF</text>
<text x="47.3" y="91.8">J9</text>
<text x="114.1" y="91.8">22uF</text>
<text x="132.6" y="92.1">J7</text>
<text x="35.6" y="102.3">R13</text>
<text x="35.6" y="107">470Ohm</text>
<text x="124.6" y="102.6">R7</text>
<text x="124.6" y="107.3">470Ohm</text>
<text x="186.6" y="103.1">J1</text>
<text x="24.5" y="120.5">C12</text>
<text x="44.4" y="125.9">J10</text>
<text x="115.5" y="120.5">C10</text>
<text x="24.5" y="128.5">22uF</text>
<text x="115.5" y="128.5">22uF</text>
<text x="132.6" y="128.7">J8</text>
<text x="186.6" y="131.6">8-Pin Ethernet</text>
<text x="40.7" y="139.8">R12</text>
<text x="126.6" y="139.3">R8</text>
<text x="126.6" y="144">470Ohm</text>
<text x="40.7" y="144.5">470Ohm</text>
<text x="227.8" y="146.1">C2</text>
<text x="44.4" y="154.3">J17</text>
<text x="126.9" y="154.6">J18</text>
<text x="216.5" y="154.3">U1</text>
<text x="227.8" y="154.1">0.1 uF</text>
<text x="83.9" y="163.4">C30</text>
<text x="83.9" y="166.3">22uF</text>
<text x="169.2" y="163.2">C31</text>
<text x="169.2" y="166">22uF</text>
<text x="254.6" y="167.7">R2</text>
<text x="44.4" y="171.4">8-pin dip socket</text>
<text x="126.9" y="171.7">8-pin dip socket</text>
<text x="194.8" y="170">C1</text>
<text x="194.8" y="172.8">0.1 uF</text>
<text x="216.5" y="171.4">BME680</text>
<text x="254.6" y="172.4">4.7kOhm</text>
<text x="254.6" y="176.2">R1</text>
<text x="254.6" y="180.9">4.7kOhm</text>
<text x="108.4" y="192">J2</text>
</g>
<g font-size="2.6" fill="#800000">
<text x="26.5" y="12.1">+5V</text>
<text x="79.1" y="12.1">+5V</text>
<text x="48.2" y="26.4">ADC9</text>
<text x="55.9" y="29.2">GND</text>
<text x="87.5" y="29.2">ADC8</text>
<text x="37.8" y="39.2">ADC9</text>
<text x="75.7" y="36.3">ADC8</text>
<text x="13.3" y="46.3">GND</text>
<text x="47.8" y="43.4">+5V</text>
<text x="16" y="50.5">INC3</text>
<text x="16" y="53.4">UD3</text>
<text x="47.3" y="53.4">CS3</text>
<text x="37.3" y="54.8">ADC9</text>
<text x="95.7" y="63.3">GND</text>
<text x="55.9" y="69">GND</text>
<text x="76.3" y="80.4">+5V</text>
<text x="158.7" y="80.7">+5V</text>
<text x="61.5" y="97.5">ADC3</text>
<text x="77.7" y="98.9">ADC3</text>
<text x="146.8" y="97.7">ADC6</text>
<text x="162.9" y="99.2">ADC6</text>
<text x="198" y="111.7">MET_DIR</text>
<text x="218.1" y="113.1">MET_DIR</text>
<text x="18.9" y="114.5">GND</text>
<text x="67.7" y="117.9">+5V</text>
<text x="104.2" y="114.8">GND</text>
<text x="158.7" y="117.4">+5V</text>
<text x="198" y="114.5">MET_SPD</text>
<text x="217.9" y="116">MET_SPD</text>
<text x="35.2" y="131.6">ADC1</text>
<text x="58.6" y="131.6">ADC0</text>
<text x="218" y="131.6">GND</text>
<text x="77.6" y="133">ADC0</text>
<text x="123.2" y="134.4">ADC5</text>
<text x="146.8" y="134.4">ADC4</text>
<text x="162.9" y="135.8">ADC4</text>
<text x="186.2" y="145.8">+3V3_RTC</text>
<text x="254.5" y="146.1">+3V3_RTC</text>
<text x="15.5" y="152.1">GND</text>
<text x="79.1" y="151.5">+5V</text>
<text x="104.2" y="151.5">GND</text>
<text x="164.4" y="151.8">+5V</text>
<text x="24.5" y="158.6">INC1</text>
<text x="24.5" y="161.4">UD1</text>
<text x="36.2" y="157.2">INC1</text>
<text x="36.9" y="160">UD1</text>
<text x="55.8" y="160">CS1</text>
<text x="65.2" y="161.4">CS1</text>
<text x="109.8" y="158.9">INC2</text>
<text x="109.8" y="161.7">UD2</text>
<text x="118.4" y="157.5">INC2</text>
<text x="119.1" y="160.3">UD2</text>
<text x="138.3" y="160.3">CS2</text>
<text x="149.6" y="161.7">CS2</text>
<text x="196.7" y="160.6">GND</text>
<text x="247.8" y="158.6">GND</text>
<text x="55.8" y="162.9">ADC1</text>
<text x="66.6" y="164.3">ADC1</text>
<text x="138.3" y="163.2">ADC5</text>
<text x="151" y="164.6">ADC5</text>
<text x="239.3" y="162.9">SDA_LV</text>
<text x="251.7" y="164.3">SDA_LV</text>
<text x="33.2" y="179.9">GND</text>
<text x="61.6" y="179.9">GND</text>
<text x="219.9" y="175.7">SCL_LV</text>
<text x="235.5" y="174.2">SCL_LV</text>
<text x="118.5" y="180.2">GND</text>
<text x="146.9" y="180.2">GND</text>
<text x="206.6" y="184.8">GND</text>
<text x="121.8" y="197">SDA</text>
<text x="156" y="193.3">+5_MET</text>
<text x="122.2" y="199.8">SCL</text>
<text x="129.7" y="198.4">SDA</text>
<text x="129.9" y="201.3">SCL</text>
<text x="145.8" y="206.9">GND</text>
</g>
<g font-size="2.3">
<text x="170.4" y="191.9">Hannigan Air Quality Lab at CU Boulder</text>
<text x="172.1" y="194.5">Electronics, Research &amp; Development Team</text>
<text x="172.1" y="197">Project: MiKyla ASPIRE XPOD</text>
<text x="170.4" y="200.2">File Name:</text>
<text x="247.2" y="199.9">Revision:</text>
<text x="170.2" y="208.4">Drawn By: Percy Smith</text>
<text x="170.4" y="205.6">Approved By: MiKyla Harjamaki</text>
<text x="210.2" y="208.4">Modified Date: 7/28/2025</text>
<text x="210.2" y="205.6">Approval Date: 2/4/2025</text>
<text x="238.6" y="205.6">Manufacturer: JLCPCB</text>
<text x="238.6" y="208.4">Page 2 of 5</text>
</g>
<g font-size="2.3" fill="#15c">
<text x="172.4" y="202.7">XPOD_V6M3_Sheet2.SchDoc</text>
<text x="249.2" y="202.7">X6M3</text>
</g>
</svg>
